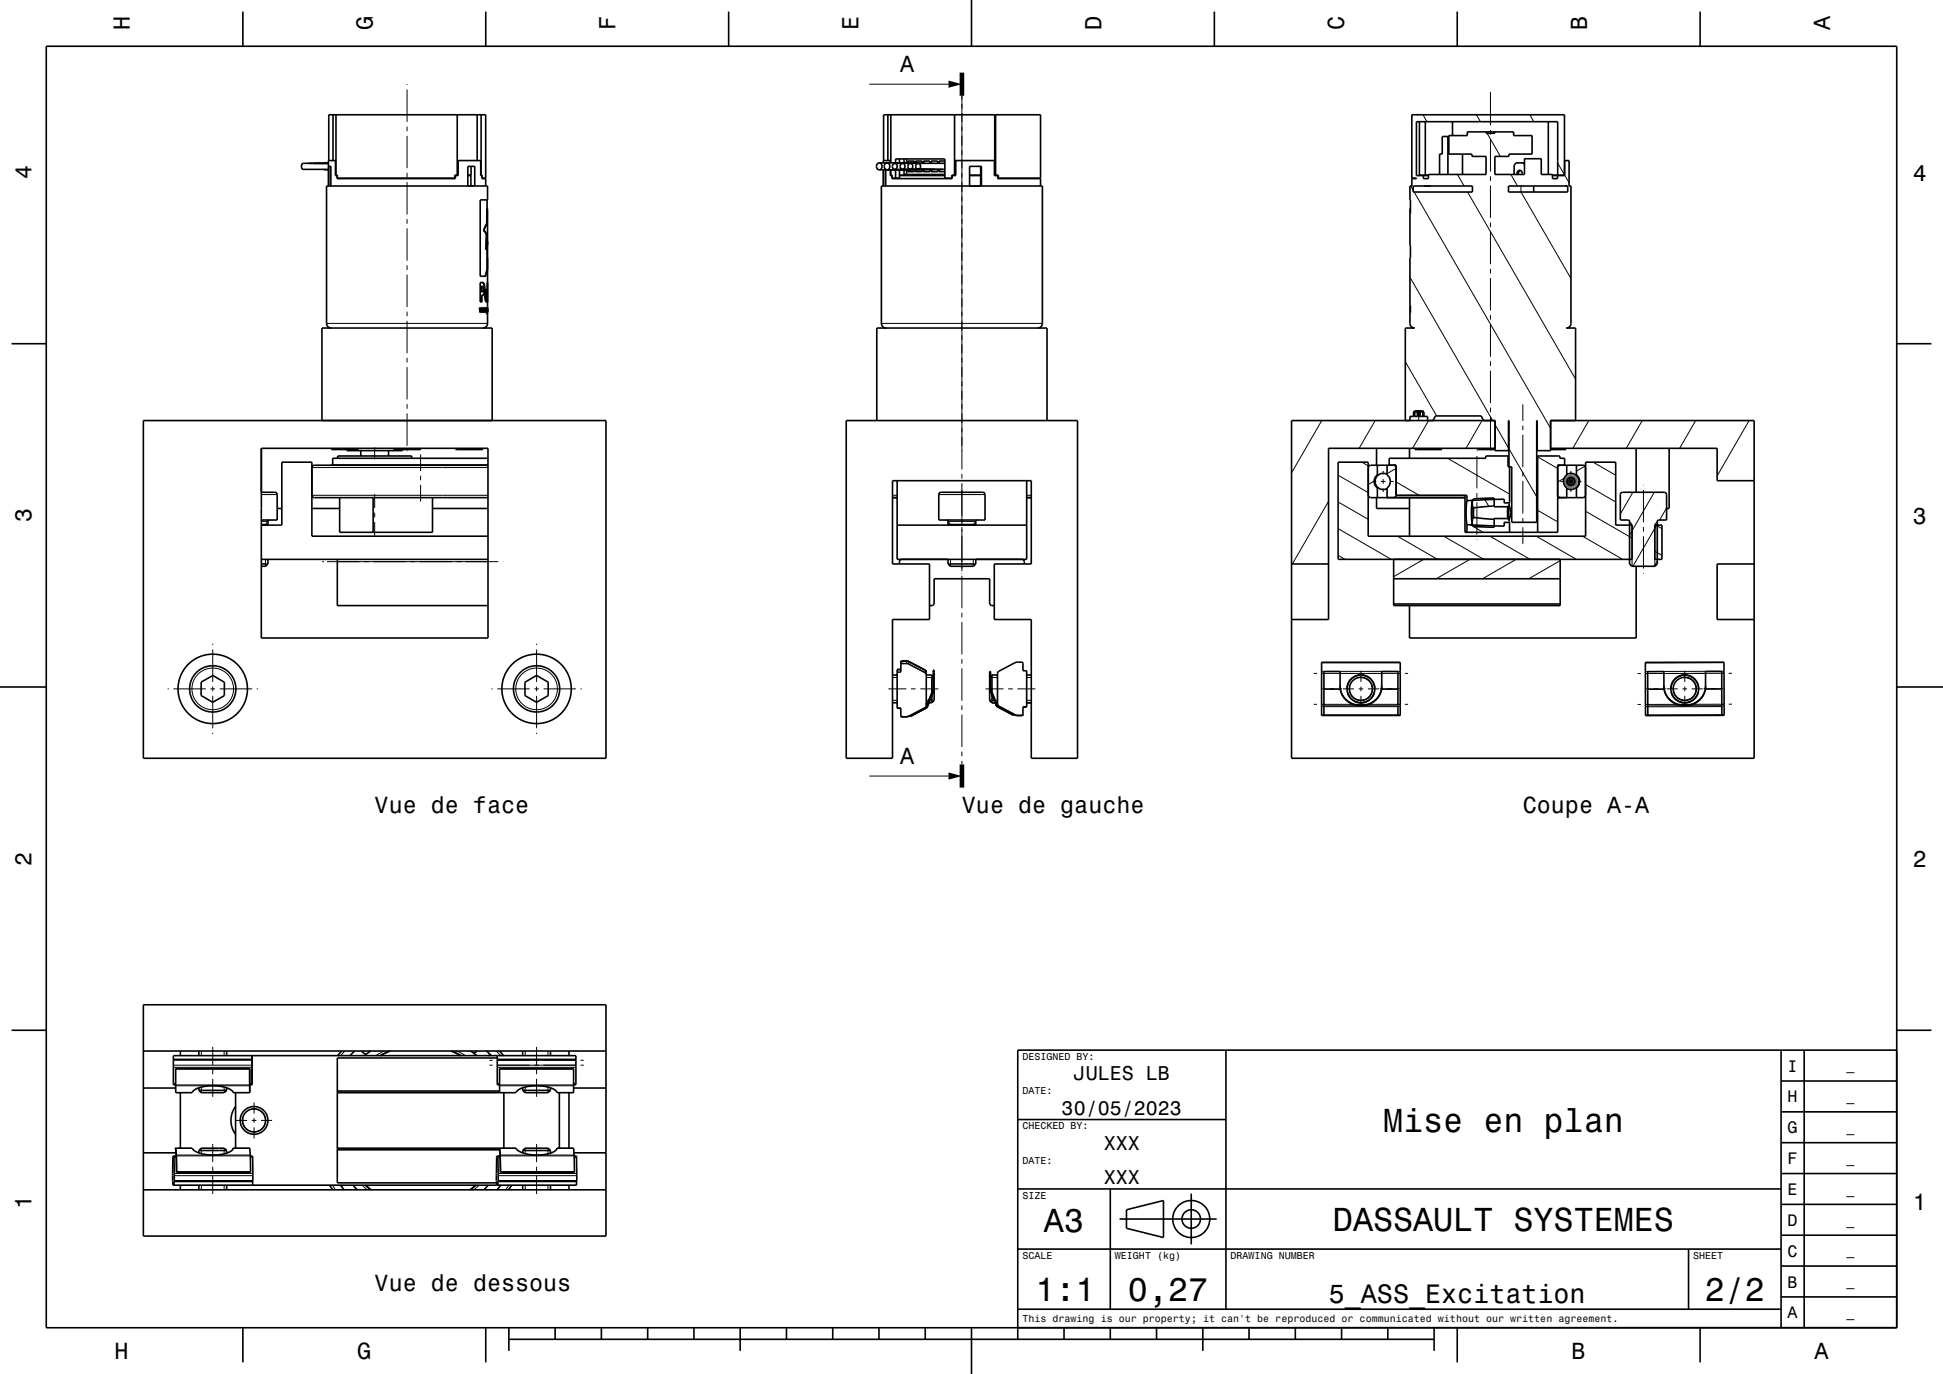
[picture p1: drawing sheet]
<svg xmlns="http://www.w3.org/2000/svg" width="420mm" height="297mm" viewBox="0 0 420 297" stroke-linecap="round" stroke-linejoin="round" font-family="sans-serif">
<g fill="none" stroke="#000" stroke-width=".22">
<path d="M88 18.2v.2M88 19.4v7M187.9 18.2h17.1M207.9 18.2v.2M207.9 19.4v82.1M322.2 19.8v7.3M88 27.4v1M88 29.4v7M88 37.4v1M88 39.4v7M307.6 24.8l.9 1.5M315 37.7l1.5 2.5"/>
<path d="M319.1 24.8l.9 1.5M321.5 28.8l2.8 5M322.2 28.1v1M322.2 30.1v7M322.2 38.1v1M326.6 37.7l1.4 2.5M327.9 37.5h.3M330.7 24.8l.9 1.5M336.7 35.2l1.5 2.6M338.2 37.8l1 1.7M88 47.4v1M88 49.4v7"/>
<path d="M88 57.4v1M88 59.4v7M104.7 49.3h.1M104.9 50.2h.1M104.9 59.5h.1M105 59.3h.1M105.1 59h.1M105.1 52.3h.1M105.1 48.5h.1M105.1 58.7h.1M105.2 47.5h.1M105.2 58.4h.1"/>
<path d="M105.2 46.7h.1M105.2 45.9h.1M105.3 57.9h.1M105.3 57.6h.1M105.3 56.8h.1M105.3 53.7h.1M105.4 52.6h.1M304.8 59.9l17.9 31M304.8 45.6h.1M304.9 40.2l.6 .9M305.7 41.5l29.5 51.1M317.2 41.5l23.4 40.4"/>
<path d="M322.2 40.1v7M322.2 48.1v1M322.2 50.1v7M322.2 58.1v1M328.8 40.1v1.5M328.8 41.5l10.8 18.7M70.6 69.9h34.8M88 67.4v1M88 69.4v7M88 77.4v1M88 79.4v7M104.4 63.8h.1"/>
<path d="M104.4 61.1h.1M104.6 63.5h.1M104.7 63.1h.1M104.7 61.9h.1M104.7 62.5h.1M104.9 63.9h.1M105.1 62.6h.1M105.2 63.9h.1M105.2 66.7h.1M105.3 67.4h.1M105.3 66.9h.1M190.5 69.9h34.8"/>
<path d="M303.8 78.2l6.7 11.7M322.2 60.1v7M322.2 68.1v1M322.2 70.1v7M322.2 78.1v1M74.6 96.9v.3M81 96.7v2.6M88 87.4v1M88 89.4v7M88 96.9v.3M88 97.4v.1M90.9 98.2v3.6"/>
<path d="M101.4 96.9v.3M285.7 90.9l-6.5 11.3M294.4 99.9l1.4 .8M297.3 90.9l-3.5 6M306.7 89.9v1.1M308.8 96.9v.3M308.8 90.9l-3.5 6M312.9 99.1l13.4 7.7M319.2 97.5v.1M319.2 98.6v7M320.4 90.9l-3.5 6M322.2 80.1v7"/>
<path d="M322.2 88.1v1M322.2 90.1v7.3M323.2 91.8l2.9 5M326.2 97l6 10.4M329.2 87.4v3.6M329.2 92v1M329.2 94v7M332.4 98.8l4.3 2.5M335.6 96.9v.3M343.4 90.9l-3.4 6M344.4 99.9l4.8 2.8M355 90.9l-3.5 6"/>
<path d="M366.5 90.9l-3.4 6M378.1 90.9l-6.9 12M56.5 112.7h1.4l-.5 .8M56.5 106.9h3.4M67.4 107.1h38.1M67.4 101.1h38.1M81 106.8v3M81 110.8v1M81 112.8v3M90.9 102.8v1M90.9 104.8v3.6M192.9 107.1h1"/>
<path d="M202.9 106.9h10M205.5 113.5l-.6-.8h6l-.5 .8M207.9 102.5v1M207.9 104.5v9M207.9 113.9v9.6M221.9 107.1h1M287.2 108.4l-7.8 13.5M289.2 102.7l6.6 3.8M289.2 108.5l6.6 3.8M289.2 114.3l11.5 6.6M296.7 104.1h.8M297 104l-1.2 .7"/>
<path d="M298.5 104.1h1M299 101.8v.8M299 103.6v1M299 105.6v.7M300.5 104.1h.8M301.8 104.2l5 2.9M301.8 101.2l-2 1.2M301.8 107.1h14.9M302.1 115.9l8.6 5M312.1 115.9l8.6 5M317.8 113.4l2.8 1.7M318.3 113.3l.3 .5"/>
<path d="M319.2 106.6v1M319.2 108.6v7M319.2 116.6v.1M320.8 107.7l1 1.7M322.1 115.9l8.6 5M329.2 102v1M329.2 104v7M329.2 112v1M329.2 114v3.6M332.1 115.9l8.6 5M332.4 110.3l4.3 2.5M337.3 104.1h.8"/>
<path d="M338.1 103.4l-1.4 .8M339.1 104.1h1M339.6 101.8v.8M339.6 103.6v1M339.6 105.6v.7M341.1 104.1h.7M342.1 115.9l8.6 5M342.6 100.8l-1.8 1M342.7 104.7l6.5 3.8M342.7 110.5l10.1 5.8M352.2 113.5v7.4M352.2 112.7l.6 .7v9"/>
<path d="M353 106.4l-2.8 4.7M355.3 104.8v.1M355.3 105.9v7M355.3 113.9v1M355.3 115.9v7M357.6 106.4l-5.4 9.3M357.7 119.2l1.6 .8M357.9 113.5l1.4 .8M358.2 113.3l-5.2 9.1M358.2 113.5v7.4M358.2 112.7l-.5 .7v9M360.2 109.8l-1.5 2.6"/>
<path d="M46 139.2v.2M57.4 120.9v1.5M69.7 121.4h.3M70.7 121.4h37M108.7 121.4h.1M116 139.2v.2M205.5 120.9v1.5M207.9 123.9v.1M207.9 124.5v7M207.9 132.5v1M207.9 134.5v7M210.4 120.9v1.5"/>
<path d="M289.2 120l1.5 .9M307.7 120.9l-6.4 3.8M317.7 120.9l-7.2 4.2M327.7 120.9l-7.2 4.2M337.2 121.2l-6.7 3.9M355.3 123.9v.1M358.2 121.3l-.6 1.1M36.2 148.9h.3M37.5 148.9h7M45.5 148.9h1M46 140.4v7M46 148.4v1"/>
<path d="M46 150.4v7M46 158.4v.3M47.5 148.9h7M55.5 148.9h.2M106.2 148.9h.3M107.5 148.9h7M115.5 148.9h1M116 140.4v7M116 148.4v1M116 150.4v7M116 158.4v.3M117.5 148.9h7"/>
<path d="M125.5 148.9h.2M192 148.9h3.9M192.9 146.4h1M192.9 151.4h1M194.9 142.9v.5M196 142.9v.5M196.5 143v.5M196.9 148.9h1M198.9 148.9h3.9M200 144.8v.6M200.2 152.8h.1M200.2 146.4h1.5"/>
<path d="M200.2 151.4h.6M200.3 152.2v.5M201 151.4h.9M201.7 149.1v.1M207.9 142.5v1M207.9 144.5v7M207.9 152.5v1M207.9 154.5v7M213 148.9h3.9M213.9 151.4h1M214 149h.1M214.1 146.4h1.5"/>
<path d="M215.1 151.4h.5M215.4 152.5v.1M215.6 152.7v.1M215.9 152.7h.1M217.9 148.9h1M219.4 154.5v.1M219.9 154.6v.1M219.9 148.9h3.9M220.9 154.6v.1M221.9 146.4h1M221.9 151.4h1M284 145.6h.7"/>
<path d="M284 152.2h.7M285.7 145.6h17M285.7 152.2h17M285.7 143.3h17M285.7 145.1h17M285.7 152.7h.5M285.7 154.5h.5M285.8 148.9h4.3M286.2 152.6h16M286.2 149h3.5M286.2 152.8h16M290.3 148.9h2.4"/>
<path d="M293.7 148.9h1M293.8 146.5a2.46 2.46 0 0 1 2.8 2.3 2.46 2.46 0 0 1-2.6 2.6 2.46 2.46 0 0 1-2.2-2.9M294.2 145v2.4M294.2 148.4v1M294.2 150.4v2.4M295.7 148.9h2.4M298.3 148.9h4.2M298.6 149h3.6M302.2 152.7h.5M302.2 154.5h.5M303.7 145.6h.7M303.7 152.2h.7"/>
<path d="M354 145.6h.7M354.7 152.3h-.7M356.2 152.7h-.5M356.2 154.6h-.5M359.7 149h-3.5M360.1 148.9h-4.3M360.3 148.9h2.4M362.7 152.3h-7M363.7 148.9h1M363.8 146.5a2.46 2.46 0 0 1 2.8 2.3 2.46 2.46 0 0 1-2.6 2.6 2.46 2.46 0 0 1-2.2-2.9M364.2 145v2.4M364.2 148.4v1"/>
<path d="M364.2 150.4v2.4M365.7 148.9h2.4M368.7 145.6h-13h.5M372.2 145.5h.5l-7 .1M372.2 149h-3.6M372.2 152.5l-16 .1M372.2 152.7l-16 .1M372.5 148.8l-4.2 .1M372.7 143.2l-17 .1M372.7 145.1l-17 .1M372.7 152.2l-10 .1M372.7 152.7h-.5"/>
<path d="M372.7 154.5h-.5M373.7 145.5h.7M374.4 152.2h-.7M187.9 167.7h17.1M207.9 162.5v1M207.9 164.5v.7M37.5 230.7h17M37.5 230.2h17M37.5 229.2h17M37.5 234.2h.5M38 234.5h16M38 234.7h16"/>
<path d="M38 236.2h3.5M43.5 227.2v1M43.5 235v1.2M46 226.3v3.9M46 231.2v1M46 233.2v3.9M48.4 227.2v1M48.4 235v1.2M50.4 236.2h3.6M54 234.2h.5M54.5 239.8a2.46 2.46 0 0 1 2.9 2.2 2.46 2.46 0 0 1-2.6 2.6 2.46 2.46 0 0 1-2.3-2.8M54.9 238.3v2.4"/>
<path d="M74.6 227.2l-1 1M83 227.2l-1.8 1M98.8 227.2l1.8 1M105.8 230.2h.7M105.8 229.2h.7M107.3 227.2l.9 1M107.5 234.2h.5M107.5 230.7h17M107.5 230.2h17M107.5 229.2h17M108 236.2h3.5M108 234.7h16"/>
<path d="M108 234.5h16M113.5 227.2v1M113.5 235v1.2M116 226.3v3.9M116 231.2v1M116 233.2v3.9M118.4 227.2v1M118.4 235v1.2M120.4 236.2h3.6M124 234.2h.5M125.5 230.2h.7M125.5 229.2h.7"/>
<path d="M37.6 250.2h.5M37.7 253.7h17M37.7 254.1h17M37.7 255.2h17M38 248.2h3.5M38.1 249.7h16M38.1 249.9h16M43.5 248.2v1.2M43.5 256.2v1M46 247.3v3.9M46 252.2v1M46 254.2v3.9"/>
<path d="M48.4 248.2v1.2M48.4 256.2v1M50.4 248.2h3.6M51 242.2h2.4M54.1 250.2h.5M54.4 242.2h1M54.9 241.7v1M54.9 243.7v2.4M56.4 242.2h2.4M71.8 256.2l.7 1M78.3 256.2l1.1 1M103.6 256.2l-1.1 1"/>
<path d="M107.6 250.2h.5M107.7 253.7h17M107.7 254.1h17M107.7 255.2h17M108 248.2h3.5M108.1 249.7h16M108.1 249.9h16M110 256.2l-.7 1M113.5 248.2v1.2M113.5 256.2v1M116 247.3v3.9M116 252.2v1"/>
<path d="M116 254.2v3.9M118.4 248.2v1.2M118.4 256.2v1M120.4 248.2h3.6M124.1 250.2h.5"/>
<circle cx="46" cy="148.9" r="4.5"/>
<circle cx="116" cy="148.9" r="4.5"/>
</g>
<g fill="none" stroke="#000" stroke-width="1.4" stroke-linecap="butt">
<path d="M338.7 104.1v.1M338.7 104.2l.4 .6M339 103.4l-.3 .7M339.1 104.8l.4 .1M339.2 104.8v.1M339.5 103.2l-.5 .2M339.5 103.2l.4 .1M339.9 103.3l.2 .1M340 104.8l-.5 .1M340.1 103.4h.1M340.2 103.4l.1 .2M340.3 103.6l.1 .2"/>
<path d="M340.4 103.8v.5l-.4 .5"/>
</g>
<g fill="none" stroke="#000" stroke-width=".35">
<path d="M10 10h400v277h-400zM52.5 2.5v7.5M105 2.5v7.5M157.5 2.5v7.5M210 0v10M262.5 2.5v7.5M315 2.5v7.5M367.5 2.5v7.5M70 36.6l1 .1M71 35.3h-5.5a.75 .75 0 0 0 0 1.3h5.5M71 35.2l-1 .1M71.1 34.7v-9.9h33.9v13.7h-.8"/>
<path d="M72 24.8v9.9M72.5 34.7v3.3h.4M72.6 24.8v13.1h.3v.6h25.4v-.6h.5v-13.1M72.6 34.7h-1.6v5.5M72.9 38v.6h25.5v-.6M73.9 38.5v.1M97.6 38.5v.1M98.8 34.7h5.1v3.3h.3M99 34.7v3.3h-.7M101.1 37.9h.7M101.1 38h.7M101.4 37.9v.1"/>
<path d="M101.8 36v4.2M103.1 24.8v9.9M103.9 37.9h.3v.7h.8v1.6M104 24.8v13.1M190.1 35.2l8.9 .1M190.1 35.2a.76 .76 0 0 1 .6 .8 .76 .76 0 0 1-.6 .7M190.1 35.2a.76 .76 0 0 0-.7 .8 .76 .76 0 0 0 .7 .7M190.9 36.7v3.5M191 34.7v-9.9h33.9v13.7h-9.2M191 36.7v3.5M191.4 35.4a.68 .68 0 0 1 1 .5 .68 .68 0 0 1-1 .7l-.3-.6zM191.5 36.7v3.5"/>
<path d="M191.9 24.8v9.9M192.5 36.7v1.3h.3M192.5 34.7v.5M192.6 36.7v1.2h.2v.7h13v-.6M192.6 34.7h-1.7v.5M192.6 24.8v10.4M193.4 35.3a.66 .66 0 0 1 .6 .7 .66 .66 0 0 1-.6 .6M193.4 35.3a.66 .66 0 0 0-.5 .7 .66 .66 0 0 0 .5 .6M193.4 35.3h10.8M193.4 36.6h10.8M193.6 35.2v-.8h10.6v4.1h1.5v-.6h.7M193.6 36.7v1.8"/>
<path d="M193.8 38.5v.1M194.4 36.7v1.8h-1.6M194.4 38h9.8M194.4 34.4v.8M194.5 37.9v.1M195.4 36.7v1.2h-1M195.4 34.4v.8M195.4 37.7h8.8M196 34.4v.8M196 36.7v1M196.2 35.2v-.4h1.5v.4M196.2 36.7v.4h1.5v-.4"/>
<path d="M196.3 34.8v.4M196.3 36.7v.4M197.9 35.2v-.4h1.4v.5M198 34.8v.4M198 36.7v.4M199 36.6l-8.9 .1M199.3 36.6v.5h-1.4v-.4M199.6 35.3v-.5h1.4v.5M199.6 36.6v.5h1.4v-.5M199.7 34.8v.5M199.7 36.6v.5M201.3 35.3v-.5h1.4v.5"/>
<path d="M201.3 36.6v.5h1.4v-.5M201.4 34.8v.5M201.4 36.6v.5M202.9 36.6v.5h1.3M203.1 34.8v.5M203.1 36.6v.5M204.2 34.8h-1.3v.5M205.6 38.5v.1M206.3 24.8v13.1M206.4 38v-3.3h8.6v3.3h.7v.6h9.2v1.6M206.6 34.7v3.3h-.9M209.6 37.9h2.4"/>
<path d="M212 38v2.2M212 36v2h-2.4M215 37.9h.8v.6M215 24.8v13.1M215.2 24.8v13.1M215.6 37.9v.1M223.9 38.5v.1M306 38.5v.1M306.8 37.9h2M306.8 26.3v11.7M307.1 37.9v.1M308.1 26.3v11.6"/>
<path d="M308.3 37.9v.1M313 29.5v8.2M313.2 29.5h-1.4v3.8h-.6v4.4M314 26.3v3M316.1 33.3v4.4M321.2 28.5v.3h1.9v-.3M327.9 37.7a.63 .63 0 0 1 .6-.9 .63 .63 0 0 1 .6 .9M328.6 36.8l-.3 .3-.1 .6M329.3 35.2l.2 .3M329.5 35.2h-1.8l-.4 .5v2M334.7 26.3v11.4M335.6 37.9h2.6v-13.1h-33v13.7l1 .1h-1v1.6h-.4v5.9"/>
<path d="M336.2 37.9v.1M336.7 37.9v.7h-1.1v-.9h-2.4v-3.4h-3.7v3.4h-6.4v-3.9h3.1v-.5h5v-4h-4v-.8h-10v.8h-4v4h5v.5h3v3.9h-12.4v.9h-1.1v-.6M336.7 37.9v-11.6h-30.5v11.7h2.6M337.7 37.9v.1M338.1 37.9v.1M338.2 34.7h1v5.5h.4v29.7l-.3 .7-.7 .3h2v20M338.2 34.7v3.3h-2.6M71.1 40.2v-4.2h.4v4.2M101.1 40.2v-4.2h1.5v4.2M104.5 49.8l.6 1M104.5 49.8h.1M104.6 49.8l.6 1"/>
<path d="M105.1 50.8v3.1M105.1 50.8h.1M105.2 48.3l-.7 1.5M105.2 48.3h.1M105.2 50.8l-.1 3.1M105.3 58.3l-.5 1.4M105.3 58.3h.1M105.3 53v5.3M105.3 43.2v1.8M105.3 48.3l-.7 1.5M105.3 45l.1 24.9-.3 .7-.7 .3M105.3 45v3.3"/>
<path d="M105.3 45l-.1 3.3M105.4 58.3l-.5 1.4h-1.1v-16.5h1.6v-3h-34.8v29.7l.3 .7 .7 .3M105.4 52.2l-.3 1.7M105.4 56.8v1.5M209.6 40.2v-4.2h2.5v4.2M304.8 46.1v23.8l.2 .7 .8 .3h-2v20M304.9 45l-.1 1.1M305.5 40.2h12.8v1.3h-12.8zM326.1 40.2h12.8v1.3h-12.8zM331.5 40.2v1.3M2.5 74.3h7.5M103.7 67.3h.1"/>
<path d="M103.8 67.3l-.1 .2M103.8 67.3l.1-.8 .2 .8M103.9 66.7h.1M103.9 66.6v.1M103.9 66.7l-.1 .9-.2-1.1 .2 .8M103.9 66.7l.2 .9 .1-1.1-.1 .8M104.1 61.9l.4 .1v.8l-.2 .3h-.2zM104.1 67.3l-.1 .1M104.2 61.9v1.2M104.2 61.1a1.3 1.3 0 0 1 .5 1.4M104.3 67.3h.1M104.3 67.3v.1"/>
<path d="M104.4 67.3l.1-.8 .1 .8M104.4 66.7h.1M104.5 66.7l-.1 .9-.1-1.1 .1 .8M104.5 66.7l.1 .9 .1-1.1 .1 1.1M104.5 62.5h.1M104.6 67.3h.1M104.6 67.3l.1-.8h.1v.8M104.7 62.5a1.45 1.45 0 0 1-.5 1.4M104.7 62.5h.1M104.8 62.5l-.3-1.3-.7-.1v4.2h.4v-1.4M104.8 62.5a1.45 1.45 0 0 1-.5 1.4h-.2v1.4M104.8 62.5h.1"/>
<path d="M104.8 67.3h.1M104.8 67.6h.1M104.8 67.3l.1-.8 .1 .8M104.9 66.7h.1M104.9 63.9l.1 .6 .1 .1M104.9 63.9h.1M104.9 66.7l.1 .9M104.9 66.7v.9M105 67.3h.1M105 67.6h.1M105 63.9l.1 .7M105 63.9h.1"/>
<path d="M105 66.5h.1M105 66.5v.8M105.1 62.5l.1 1.2M105.1 66.5l-.1 1.1M105.1 62.5l.2 .5v.9l-.1 1.2-.1 .1a4.1 4.1 0 0 1-.2-2.4zM105.1 63.2l-.2 .2v.5M105.1 63.2v1.4M105.1 63.2l-.1 .7M105.1 67.3l.1 .3zM105.2 64.1l-.1 1.2M105.2 67.4h.1M105.2 66.8h.1"/>
<path d="M105.2 67.4h.2M105.2 67.5h.1M105.2 66.6h.1M105.2 66.6v1.3v-.4M105.2 67.5l.1 .1M105.2 66.8v.6M105.3 66.5l-.1 .1M105.3 66.6l-.1 .2M105.3 66.6v.3M105.3 67.4h.1M105.3 66.5v.4M105.3 66.5h.1"/>
<path d="M105.3 67.6h.1M105.3 67.1v.3M105.3 66.9v.2M105.3 67h.1M105.3 67.1v.5M105.4 66.6h.1M105.4 67v.4M105.4 66.5l-.1 .4M105.4 66.6v.3M105.4 66.5h.1M105.4 66.5v.4M105.4 67.1v.3"/>
<path d="M105.4 67v.6l-.1-.5M105.4 61.1v4.2M191.5 70.9l-.7-.3-.3-.7v-29.7h34.8v29.7l-.3 .7-.7 .3M304.8 66.1v1.5M410 74.3h7.5M31 90.9h100v73h-100zM56.5 96.9h49v41h-49zM69.6 90.9v-20h36.8v20M71.9 96.9l-.2 .3h5.8l-.3-.3M73 99.1v-.5h16v.5M75 97.2v.2h12v-.2M78 97.4v1.2"/>
<path d="M84 97.4v1.2M85.3 96.9l-.2 .3h5.8l-.3-.3M98.8 96.9l-.3 .3h5.8l-.2-.3M105.5 99.1h-33.6v1.5M182.9 90.9h50v73h-10v-30h-8v-12h8v-18h-30v18h8v12h-8v30h-10zM189.5 90.9v-20h36.8v20M289.2 99.9h6.6v16h46.9v-16h6.5v13.6h3.6v7.4h-63.6zM297.6 96.9v3.7M304.7 96.9v2.2M304.8 90.9v-.9h3.8v.9M305.6 89.1v.9M305.6 89.1h2.2"/>
<path d="M305.8 88.8h1.7M305.8 88.8l-.2 .3M305.8 88.8v1.2M306.1 96.9l-.3 .3h5.9l-.3-.3M306.4 90v-.9l.2-.3v1.2M306.7 90v-1.2l.3 .3v.9M307.5 88.8l.3 .3M307.5 88.8v1.2M307.8 89.1v.9M309.8 90.9l.5-1h9.9l.5 1M319.5 96.9l-.2 .3h3.9M323.2 96.9h-36v37h-8"/>
<path d="M326.1 97.4l.1-6.5v10M326.2 98.6h-5v.5h-20.9v1.5M326.2 97.4h-3v-6.5h-44v73h100v-73h-44v6.5h-3M332.2 98.6h5v.5h1v1.5M332.3 97.4l-.1-6.5v22h-5.4v-12h-.8v-2.3M332.4 98.6v16.5M335.2 96.9h36v7h8M338.3 96.9l.2 .3h-3.3M353.7 96.9v9.5M360.8 96.9v13h-.6M56.5 113.5h4.4v-13.6h6.5v16h38.1M56.5 113.4h1.4"/>
<path d="M56.5 109.9h.1M56.5 106.4h3l.4 .3v5.7h-3.4M58.2 112.4l-.3 .3v.8M59.9 109.9h1M67.4 107.1l.2 .4 .3 .1h37.6M67.4 109.9h6M73.4 107.6v7.5h20.1v-7.5M80.7 107.6v7.5M93.5 109.9h12M105.5 100.6h-37.6l-.4 .2-.1 .3M192.9 107.6h1M193.9 113.5h28"/>
<path d="M193.9 103.9v17h28v-17M203 106.6l.4-.2 9.3 .1 .2 .4v5.5h-10zM204.6 112.4l.3 .3v.8M204.9 113.4h6M211.2 112.4l-.3 .3v.8M221.9 107.6h1M295.8 101.1l.1-.3 .4-.2h5.5v6.5M295.8 107.1l.2 .4 .3 .1h20.4M297.6 107.6v2.3h7.1M297.7 100.6v2.1a1.75 1.75 0 0 0 0 2.8v2.1M299.8 100.6v2.1a1.75 1.75 0 0 1 0 2.8v2.1M299.8 102.5a1.75 1.75 0 0 0-2.6 1.6 1.75 1.75 0 0 0 2.6 1.5"/>
<path d="M301.3 100.6h.3l.2 .5M301.8 107.1l-.1 .2-.4 .3M301.8 107.1h15.3v1.1M304.7 107.6v8.3M317.1 108.2l-.2 2.5 .2 2.7M317.1 108.2l8.1-.3v.8h1.1M317.1 113.4v1.7M318.3 108.2l.3-.4 4.4-.2v1.8M318.3 109.4l.3 .4M318.3 109.4v2.8M318.3 108.2l-.2 2.6 .2 2.7M318.3 108.2v1.2"/>
<path d="M318.3 112.2v1.3M318.6 111.8l4.4 .5M318.6 111.8l-.3 .4M318.6 109.8v2M323 112.3v1.7l-4.4-.2-.3-.3M323 109.4l-4.4 .4M323 109.4v.1h2.9M325.9 109.5v2.6M325.9 112.1l.3 .4M325.9 112.1h-2.9v.2M326.2 109.3a3.3 3.3 0 0 1 0 3M326.2 109.2l-.1 1.6 .1 1.7"/>
<path d="M326.2 109.2l-.3 .3M326.2 112.5l.1 .4M326.3 112.9h-1.1v.8l-8.1-.3M326.3 108.7l-.1 .5M326.3 100.9v7.8M326.3 112.9v2.2M336.7 107.1l.2 .4 .3 .1M337.2 100.6l-.4 .2-.1 .3M338.7 100.6v2.1a1.75 1.75 0 0 0 0 2.8v2.1M338.7 102.6a1.75 1.75 0 0 1 2.6 1.5 1.75 1.75 0 0 1-2.6 1.5M338.7 102.5h.1M338.8 105.6l-.1 .1"/>
<path d="M340.8 100.6v2.1a1.74 1.74 0 0 1 0 2.8v2.1M342.7 101.1l-.2-.5h-.2h-5.6v14.5h-20v-8M342.7 107.1l-.1 .2-.4 .3h-5.5M350.3 106.6l.4-.2h9.1l.4 .3v5.7h-1.7l-.3 .3v9.2l-.5 .5h-5l-.5-.5v-9.2l-.3-.3h-1.7zM352.2 113.4h.6M357.7 113.5h1.6v7.4h-1.6zM357.7 113.4h.5M56.5 120.9h49M56.5 121.9h1.4M57.9 121.9l-.5 .5h-.9M57.9 120.9v1M72.9 120.9v10h32.6"/>
<path d="M194.9 120.9l-.4 .2-.1 .8M200.9 130.9h.7l.3-.3v-5.5h12v5.5l.4 .3h.6M204.9 121.9l.5 .5h5l.5-.5M204.9 121.9h6M204.9 120.9v1M210.9 120.9v1M220.9 120.9l.5 .3v.7M279.2 121.9h8M301.3 120.9v10h35.9v-10M301.3 125.1h35.9M301.3 130.6h35.9M353.7 122.4v15.5h-49v-7"/>
<path d="M379.2 121.9h-8v12h8M0 148.5h10M43.5 147.4l2.5-1.4 2.5 1.5v2.9l-2.5 1.4-2.5-1.5zM113.5 147.5l2.5-1.5 2.5 1.5v2.9l-2.5 1.4-2.5-1.4zM192.9 151.9h1M192.9 145.9h1M194.7 144.7h-.8v8.4h.8v1.6l.2 .2M194.7 154.7l.2 .2M194.7 143.6l.2-.2 1.6 .1 3.5 1.9 .2 .4M194.9 142.9l-.2 .2v2.2h-.8M194.9 142.9l-.2 .2M194.9 154.9h1.1"/>
<path d="M194.9 142.9h1.1M196 142.9l.5 .1M196.5 154.8l-.5 .1M196.5 143l3.5 1.9 .2 .4-.1 7.5-3.6 2M196.5 143l3.5 1.9 .2 .4M200.2 151.9h.3M200.2 145.9h1.2M200.2 152.3l.2-.4-.2 .4M200.4 152.8l-.1 .2M200.4 152.8l-3.6 2.1-.1-.2-.2 .1M200.5 151.9l-.2 .6 1.4-3.4v-4.2h.2v6.5l-.5 .5M201.4 151.9h-.6l-.4 .9"/>
<path d="M201.4 145.9v3.9M201.4 150.4v1.5M201.4 145.9l.3 .3M201.7 145h.2M201.7 149l-1.4 3.7-.2 .2M201.7 145.4h.2M201.7 145.3h.2M201.9 149.1l-1.5 3.7M213.9 148.8l.1 .2M214 149l1.4 3.6M214 149l1.4 3.5M214.4 151.9l-.5-.5v-6.3h.2v3.8l1.5 3.6 .3 .2"/>
<path d="M214.4 151.9h.7M214.4 145.9h1.2M214.4 145.9v3.7M214.4 150.1v1.8M214.4 145.9l-.3 .3M215.1 151.9l.3 .7M215.4 151.9h.2M215.4 152.5l3.7 2.1M215.4 152.6l3.7 2M215.6 152.2l.3 .5M215.7 152.6l-.1-.3 .1-7 3.7-2.1 1.5-.1 .2 .2v1.7h.8v7.8h-.8M215.9 152.7l3.7 1.9h1.3l.2-.2"/>
<path d="M219.1 154.6h.1M219.1 154.4v.2M221.9 152.8h-.8v1.7l-.2 .2a2.26 2.26 0 0 1-1.8-.3M221.9 151.9h1M221.9 145.9h1M285.7 143.2h17v11.5h-17zM289.7 148.2v.7M289.7 148.9v-3.7h-3.5v9.4h16v-9.4h-3.5l-.1 3.7M289.7 148.9a4.6 4.6 0 0 0 4.5 3.7 4.6 4.6 0 0 0 4.4-3.7M289.7 148.9a4.6 4.6 0 0 0 4.5 3.6 4.6 4.6 0 0 0 4.4-3.6M291.2 148.9a3 3 0 0 1 3-3 3 3 0 0 1 3 3M297.1 149.7a3 3 0 0 1-2.9 2.2 3 3 0 0 1-2.9-2.2"/>
<path d="M298.7 148.2l-.1 .7M355.7 143.2l17-.1v11.5l-17 .1zM359.7 148.2v.7M367.1 149.7a3 3 0 0 1-2.9 2.2 3 3 0 0 1-2.9-2.2M367.2 148.9a3 3 0 0 0-3-3 3 3 0 0 0-3 3M368.6 148.9a4.6 4.6 0 0 1-4.4 3.6 4.6 4.6 0 0 1-4.5-3.6M368.6 148.9l.1-3.8h3.5v9.5h-16v-9.4h3.5v3.7M368.6 148.9a4.6 4.6 0 0 1-4.4 3.7 4.6 4.6 0 0 1-4.5-3.7M368.7 148.2l-.1 .7M410 148.5h10M31 217.2h100v50h-100zM105.5 217.2h.1"/>
<path d="M2.5 222.7h7.5M31 235.2h7M31 227.2h100M37.5 229v-.8h87v6.3h-.5M38 231.1v5.1h3.5a4.2 4.2 0 0 1 3.6-1.5 6.9 6.9 0 0 1 5.2 1.3l.2 .2h3.5v-.2M39 227.2v1M39 236.2v12M43 235.7l.5 .5h5l.5-.5M43 235.7h6M43 227.2v1M43 235.1v.6M49 227.2v1"/>
<path d="M49 235.1v.6M50.9 239.2a5 5 0 0 0 0 6M50.9 236.2v12M54 231l-16 .1M54 231v3.5M54 234.5v.2M54 234.2v.3M54 234.5v1.7M54 234.5h.5M54 236h.1M54.5 228.2v6.3M54.5 228.2v.8"/>
<path d="M54.5 229h-17v5.5h.5M54.5 229v5.5M72.9 236.2h38.6a4.2 4.2 0 0 1 3.6-1.5 6.9 6.9 0 0 1 5.2 1.3l.2 .2h3.5v-5.2h-16v5.2M72.9 235.8h35.1M73.9 227.2l-.9 1M76.7 227.2l-1.1 1M78.2 227.2l.9 .7M80.1 227.2l-1.3 1M84.3 227.2l-2.1 1M97.6 227.2l2 1M101.7 227.2l1.4 1M103.1 227.2l-.7 .5"/>
<path d="M105.2 227.2l1 1M106.1 228l-.5 .2M107.5 228.7h-34.6v27h34.5M107.5 228.2v6.3h.5M107.5 229h17M108 227.2l.9 1M108 231.1h16M108.9 236.2v12M113 235.7l.5 .5h5l.5-.5M113 235.7h6M113 227.2v1M113 235.1v.6"/>
<path d="M119 227.2v1M119 235.1v.6M120.9 236.2v12M123 227.2v1M123 236.2v12M124 235.2h7M265 227v56M385 233.7h25M385 227v60M390 227v60M410 222.7h7.5M410 227h-190v62.5"/>
<path d="M31 249.2h7.1M31 257.2h100M37.6 249.9l.1 5.5M38 248.2h.1M38 248.2l.1 1.7M38.1 249.9h-.7v6.3h87.2v-.8M38.1 249.9v.1M38.1 249.7v.2M38.1 249.9l.1 3.4M38.1 250.1l.1 3.3M38.2 253.3h16M38.2 253.3v.1"/>
<path d="M39 256.2v1M43 248.7l.5-.5h5l.5 .5M43 248.7h6M43 248.7v.5M43 256.2v1M49 248.7v.6M49 256.2v1M50.5 248.2a3.4 3.4 0 0 1-3.1 1.4 7.7 7.7 0 0 1-5.7-1.2l-.2-.2h-3.6l.1 .2M54 248.2h-3.6v.2M54 248.2h.1M54 248.2l.1 1.7M54.1 249.9l.1 3.4"/>
<path d="M54.1 249.9h.5l.1 5.5M54.2 253.3l-16 .1M54.6 255.4v.8M54.7 255.4h-17.1v.8M71.2 256.2l.7 1M72.9 248.2h38.6M72.9 248.5h35.1M73.6 256.2l.8 1M74 256.2l-.1 .3M76.3 256.2l.9 1M79 256.2l1.2 1M102.8 256.2l-1.1 1"/>
<path d="M104.8 257l.1 .2M105.5 256.2l-.9 1M107.6 249.9l.1 5.5M107.9 248.2l.2 1.7M108 248.2h.1M108 248.2l.1 1.7M108.1 249.9h-.7v6.3M108.1 249.9l.1 3.5M108.1 250.1v.1M108.1 249.9l.1 3.4M108.2 253.3v.1M108.2 253.3h16"/>
<path d="M108.2 256.2l-.7 1M110.6 256.2l-.7 1M111.5 248.2h.1M111.5 248.2a5.9 5.9 0 0 0 5 1.5 4.5 4.5 0 0 0 3.9-1.5M113 248.7l.5-.5h5l.5 .5M113 248.7v.5M113 256.2v1M113 248.7h6M119 248.7v.6M119 256.2v1M120.4 248.4h.1M120.5 248.2h-.1"/>
<path d="M123 256.2v1M124 248.2h-3.6v.2M124 248.2h.1M124 248.2l.1 1.7M124.1 249.2h6.9M124.1 249.9l.1 3.4M124.1 249.9h.5l.1 5.5h-17.1v.8M124.2 253.3l-16 .1M220 257h165M220 242h45M240 257v26M257.5 258v11"/>
<path d="M385 253.7h25M385 247h25M385 240.3h25M220 270h165M242 263.5h21M243.5 261.5l8-2v8l-8-2zM365 270v13M385 273.7h25M385 267h25M385 260.3h25M52.5 287v7.5M105 287v7.5"/>
<path d="M110 289.5h200M110 287v5M120 287v2.5M130 287v2.5M140 287v2.5M150 287v2.5M160 287v5M170 287v2.5M180 287v2.5M190 287v2.5M200 287v2.5M210 287v10"/>
<path d="M220 283h165M230 287v2.5M240 287v2.5M250 287v2.5M260 287v5M270 287v2.5M280 287v2.5M290 287v2.5M300 287v2.5M310 287v5M315 287v7.5M367.5 287v7.5"/>
<path d="M385 280.3h25"/>
<circle cx="195.1" cy="36" r=".6"/>
<circle cx="196.8" cy="36" r=".6"/>
<circle cx="198.5" cy="36" r=".6"/>
<circle cx="339.6" cy="104.1" r=".86"/>
<circle cx="46" cy="148.9" r="5"/>
<circle cx="46" cy="148.9" r="7.5"/>
<circle cx="116" cy="148.9" r="5"/>
<circle cx="116" cy="148.9" r="7.5"/>
<circle cx="294.2" cy="148.9" r="3"/>
<circle cx="294.2" cy="148.9" r="2.5"/>
<circle cx="364.2" cy="148.9" r="3"/>
<circle cx="364.2" cy="148.9" r="2.5"/>
<circle cx="54.9" cy="242.2" r="2.5"/>
<circle cx="54.9" cy="242.2" r="3"/>
<circle cx="257.5" cy="263.5" r="2"/>
<circle cx="257.5" cy="263.5" r="4"/>
</g>
<path d="M207.9 15.7v5M207.9 165.2v5" fill="none" stroke="#000" stroke-width="1" stroke-linecap="butt"/>
<g fill="#000">
<path d="M205 17.4l2.9 .8-2.9 .8z" fill-rule="evenodd"/>
<path d="M205 167l2.9 .7-2.9 .8z" fill-rule="evenodd"/>
</g>
<g font-size="7.2">
<text x="299" y="244.6">Mise en plan</text>
<text x="225.7" y="266.3">A3</text>
<text x="288.1" y="266.1">DASSAULT SYSTEMES</text>
<text x="223.8" y="281.3">1:1</text>
<text x="243.8" y="281.3">0,27</text>
<text x="368.5" y="281.3">2/2</text>
</g>
<text font-size="5.8" x="287.2" y="281.6">5_ASS_Excitation</text>
<g font-size="5">
<text x="28.1" y="6.5" transform="rotate(-90 28.1 6.5)">H</text>
<text x="80.6" y="6.5" transform="rotate(-90 80.6 6.5)">G</text>
<text x="133.1" y="6.5" transform="rotate(-90 133.1 6.5)">F</text>
<text x="185.6" y="6.5" transform="rotate(-90 185.6 6.5)">E</text>
<text x="238.1" y="6.5" transform="rotate(-90 238.1 6.5)">D</text>
<text x="290.6" y="6.5" transform="rotate(-90 290.6 6.5)">C</text>
<text x="343.1" y="6.5" transform="rotate(-90 343.1 6.5)">B</text>
<text x="395.6" y="6.5" transform="rotate(-90 395.6 6.5)">A</text>
<text x="194.6" y="15.6">A</text>
<text x="6.8" y="38.7" transform="rotate(-90 6.8 38.7)">4</text>
<text x="413.5" y="39">4</text>
<text x="6.8" y="112.9" transform="rotate(-90 6.8 112.9)">3</text>
<text x="413.5" y="113.2">3</text>
<text x="194.6" y="165.1">A</text>
<text x="81" y="175.8">Vue de face</text>
<text x="207.9" y="175.8">Vue de gauche</text>
<text x="329.2" y="175.8">Coupe A-A</text>
<text x="6.8" y="187.1" transform="rotate(-90 6.8 187.1)">2</text>
<text x="413.5" y="187.4">2</text>
<text x="6.8" y="261.3" transform="rotate(-90 6.8 261.3)">1</text>
<text x="413.5" y="261.6">1</text>
<text x="81" y="279">Vue de dessous</text>
<text x="24.7" y="293.8">H</text>
<text x="77.2" y="293.8">G</text>
<text x="339.7" y="293.8">B</text>
<text x="392.2" y="293.8">A</text>
</g>
<g font-size="4.3">
<text x="232.1" y="233.5">JULES LB</text>
<text x="229.5" y="241">30/05/2023</text>
<text x="238.6" y="248.5">XXX</text>
<text x="238.6" y="256">XXX</text>
</g>
<g font-size="3.6">
<text x="386.4" y="231.6">I</text>
<text x="386.4" y="238.3">H</text>
<text x="386.4" y="245">G</text>
<text x="386.4" y="251.6">F</text>
<text x="386.4" y="258.3">E</text>
<text x="386.4" y="265">D</text>
<text x="386.4" y="271.6">C</text>
<text x="386.4" y="278.3">B</text>
<text x="386.4" y="285">A</text>
</g>
<g font-size="2.9">
<text x="399.1" y="231.4">_</text>
<text x="399.1" y="238">_</text>
<text x="399.1" y="244.7">_</text>
<text x="399.1" y="251.4">_</text>
<text x="399.1" y="258">_</text>
<text x="399.1" y="264.7">_</text>
<text x="399.1" y="271.4">_</text>
<text x="399.1" y="278">_</text>
<text x="399.1" y="284.7">_</text>
</g>
<g font-size="2.2">
<text x="221" y="229.1">DESIGNED BY:</text>
<text x="221" y="236.6">DATE:</text>
<text x="221" y="244.1">CHECKED BY:</text>
<text x="221" y="251.6">DATE:</text>
<text x="221" y="259.1">SIZE</text>
<text x="221" y="272.1">SCALE</text>
<text x="241" y="272.1">WEIGHT (kg)</text>
<text x="266" y="272.1">DRAWING NUMBER</text>
<text x="366" y="272.1">SHEET</text>
<text x="221" y="285.8">This drawing is our property; it can't be reproduced or communicated without our written agreement.</text>
</g>
</svg>
